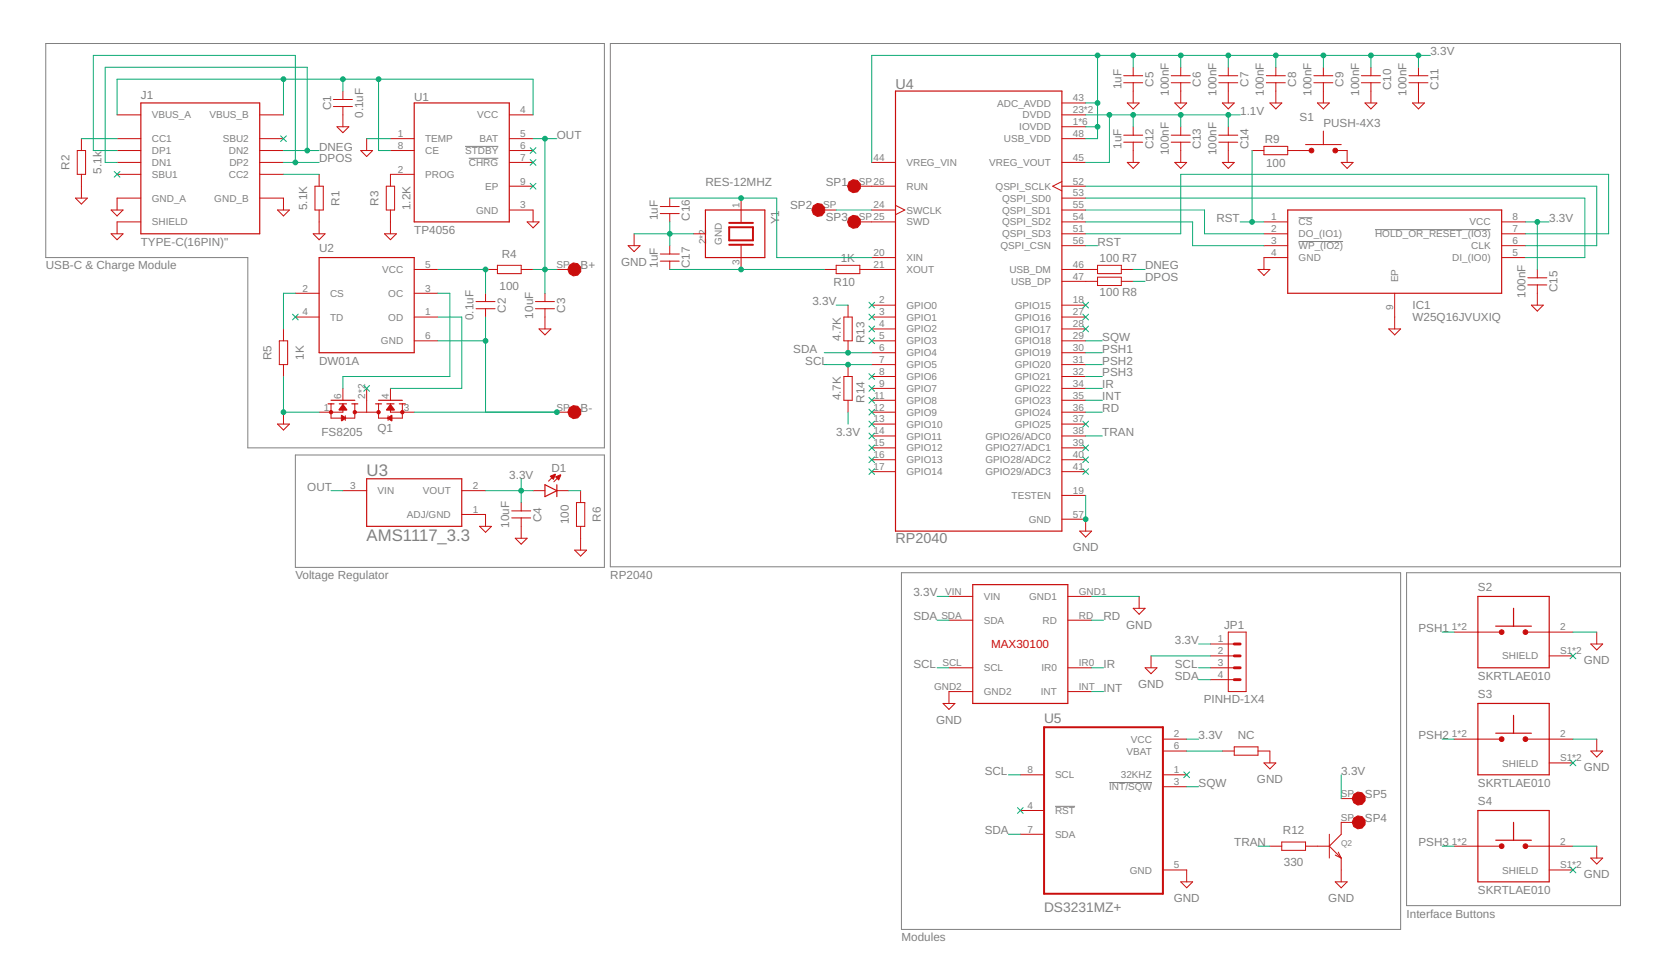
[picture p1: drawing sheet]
<svg xmlns="http://www.w3.org/2000/svg" width="356mm" height="208mm" viewBox="0 0 356 208" stroke-linecap="round" stroke-linejoin="round" font-family="sans-serif">
<path d="M9.8 9.3h119.4v86.4h-76.2v-40.7h-43.2zM130.4 9.3h215.9v111.8h-215.9zM99.4 31.3h7.1M100.2 33.8h6.3M277.5 46.5h3M277.5 51.6h9.5M293.8 49h24.8M63.1 97.2h66.1v24h-66.1zM192.6 122.3h106.7v76.2h-106.7zM300.6 122.3h45.7v71.1h-45.7zM225.5 172.2h4.2M237 167.1h9.2" fill="none" stroke="#808080" stroke-width=".21"/>
<g fill="none" stroke="#c90d0c" stroke-width=".25">
<path d="M191.4 19.5h35.5v93.9h-35.5zM30.1 22h25.4v27.9h-25.4zM88.5 22h20.3v25.4h-20.3zM68.2 55h20.3v20.3h-20.3zM150.7 44.9h12.7v10.1h-12.7zM275.2 44.9h45.7v17.7h-45.7zM70.1 86.3h1.3M70.7 85.5h5.1M72.5 86.3h1.5M75.2 86.3h1.3M80.3 86.3h1.2M80.9 85.5h5.1"/>
<path d="M82.7 86.3h1.5M85.3 86.3h1.3M78.4 102.3h20.3v10.1h-20.3zM116.5 103.5l2.5 1.3-2.5 1.3zM119 103.5v2.6M207.9 124.9h20.3v25.3h-20.3zM315.8 127.4h15.3v15.2h-15.3zM319.6 133.7h7.7M323.4 129.9v3.8M315.8 150.2h15.3v15.3h-15.3zM319.6 156.6h7.7M323.4 152.8v3.8"/>
<path d="M315.8 173.1h15.3v15.2h-15.3zM319.6 179.5h7.7M323.4 175.6v3.9"/>
</g>
<g fill="none" stroke="#c90d0c" stroke-width=".21">
<path d="M73.3 19.5v1.8M240.1 16.2h4.1M240.1 17.7h4.1M242.2 14.4v1.8M242.2 17.7v4.3M250.3 16.2h4.1M250.3 17.7h4.1M252.3 14.4v1.8M252.3 17.7v4.3M260.5 16.2h4M260.5 17.7h4M262.5 14.4v1.8"/>
<path d="M262.5 17.7v4.3M270.6 16.2h4.1M270.6 17.7h4.1M272.6 14.4v1.8M272.6 17.7v4.3M280.8 16.2h4M280.8 17.7h4M282.8 14.4v1.8M282.8 17.7v4.3M290.9 16.2h4.1M290.9 17.7h4.1M293 14.4v1.8"/>
<path d="M293 17.7v4.3M301.1 16.2h4.1M301.1 17.7h4.1M303.1 14.4v1.8M303.1 17.7v4.3M16.5 32.2h1.8v5h-1.8zM17.4 29.6v2.6M17.4 37.2v5.1M25 32.2h5.1M25 29.6h5.1M25 37.2h5.1M25 34.7h5.1"/>
<path d="M25 24.5h5.1M55.5 32.2h5.1M55.5 29.6h5.1M55.5 37.2h5.1M55.5 34.7h5.1M55.5 24.5h5.1M67.3 39.8h1.8v5.1h-1.8zM68.2 37.2v2.6M71.2 22.8h4.1M71.2 21.3h4.1M72 27.1h2.5l-1.2 1.2zM73.3 22.8v4.3"/>
<path d="M77.1 32.2h2.5l-1.2 1.2zM78.4 29.6v2.6M82.5 39.8h1.8v5.1h-1.8zM83.4 32.2h5.1M83.4 29.6h5.1M88.5 37.2h-5.1v2.6M108.8 32.2h5.1M108.8 29.6h5.1M108.8 34.7h5.1M108.8 24.5h5.1M108.8 39.8h5.1M181.2 39.8h10.2"/>
<path d="M186.3 34.7h5.1M226.9 29.6h5.1M226.9 34.7h5.1M226.9 24.5h5.1M226.9 39.8h5.1M226.9 27.1h5.1M226.9 38.8l-1.9 1 1.9 1M226.9 22h5.1M240.1 28.9h4.1M240.1 30.4h4.1M240.9 34.7h2.5l-1.2 1.3zM240.9 22h2.5l-1.2 1.3z"/>
<path d="M242.2 27.1v1.8M242.2 30.4v4.3M250.3 28.9h4.1M250.3 30.4h4.1M251.1 34.7h2.5l-1.3 1.3zM251.1 22h2.5l-1.3 1.3zM252.3 27.1v1.8M252.3 30.4v4.3M260.5 28.9h4M260.5 30.4h4M261.2 34.7h2.6l-1.3 1.3zM261.2 22h2.6l-1.3 1.3z"/>
<path d="M262.5 27.1v1.8M262.5 30.4v4.3M267.6 32.2h2.5M270.1 31.3h5.1v1.7h-5.1zM271.4 22h2.5l-1.3 1.3zM275.2 32.2h5.1M279 30.9h7.6M281.5 22h2.6l-1.3 1.3zM282.8 28v2.9M285.3 32.2h2.6v2.5M286.6 34.7h2.6l-1.3 1.3zM291.7 22h2.5l-1.2 1.3z"/>
<path d="M301.9 22h2.5l-1.3 1.3zM16.1 42.3h2.6l-1.3 1.3zM23.7 44.9h2.6l-1.3 1.2zM23.7 49.9h2.6l-1.3 1.3zM30.1 47.4h-5.1v2.5M30.1 42.3h-5.1v2.6M55.5 42.3h5.1v2.6M59.3 44.9h2.5l-1.2 1.2zM66.9 49.9h2.6l-1.3 1.3zM68.2 44.9v5M82.2 49.9h2.5l-1.3 1.3zM83.4 44.9v5"/>
<path d="M88.5 57.6h5.1M103.8 57.6h2.5M106.3 56.7h5.1v1.7h-5.1zM108.8 44.9h5.1v2.5M111.4 57.6h2.5M112.6 47.4h2.6l-1.3 1.3zM119 57.6h5.1M134.2 52.5h2.6l-1.3 1.2zM135.5 49.9v2.6M141.1 54.3h4.1M141.1 55.8h4.1M141.1 44.1h4.1"/>
<path d="M141.1 45.6h4.1M143.1 42.3v1.8M143.1 45.6v1.8M143.1 52.5v1.8M143.1 55.8v1.8M148.2 49.9h2.5M158.4 42.3v5.1M158.4 52.5v5.1M173.6 44.9h5.1M176.1 57.6h2.6M178.7 56.7h5v1.7h-5zM181.2 47.4h10.2"/>
<path d="M183.7 57.6h7.7M186.3 44.9h5.1M186.3 55h5.1M191.4 43.9l2 1-2 .9M226.9 47.4h5.1M226.9 42.3h5.1M226.9 44.9h5.1M226.9 49.9h5.1M226.9 57.6h7.6M226.9 52.5h5.1M234.5 56.7h5.1v1.7h-5.1zM234.5 59.2h5.1v1.8h-5.1z"/>
<path d="M239.6 57.6h2.6M268.8 57.6h2.6l-1.3 1.2zM270.1 47.4h5.1M270.1 49.9h5.1M270.1 52.5h5.1M275.2 55h-5.1v2.6M320.9 47.4h5.1M320.9 49.9h5.1M320.9 52.5h5.1M320.9 55h5.1M326.5 59.3h4.1M328.5 57.6v1.7"/>
<path d="M59.7 72.8h1.8v5.1h-1.8zM60.6 70.3v2.5M60.6 77.9v2.5M63.1 67.7h5.1M63.1 62.6h5.1M88.5 72.8h5.1M88.5 67.7h5.1M88.5 62.6h5.1M101.7 64.4h4.1M101.7 65.9h4.1M103.8 62.6v1.8M103.8 65.9v1.8"/>
<path d="M114.4 64.4h4.1M114.4 65.9h4.1M115.2 70.3h2.5l-1.2 1.2zM116.5 62.6v1.8M116.5 65.9v4.4M180.3 67.7h1.8v5.1h-1.8zM181.2 65.2v2.5M181.2 72.8v2.5M181.2 77.9v2.5M186.3 72.8h5.1M186.3 67.7h5.1M186.3 77.9h5.1"/>
<path d="M186.3 70.3h5.1M186.3 65.2h5.1M186.3 75.3h5.1M226.9 72.8h5.1M226.9 67.7h5.1M226.9 77.9h5.1M226.9 70.3h5.1M226.9 65.2h5.1M226.9 75.3h5.1M226.9 60.1h7.6M239.6 60.1h2.6M296.8 70.3h2.5l-1.3 1.2z"/>
<path d="M298 62.6v7.7M326.5 60.9h4.1M327.3 65.2h2.5l-1.3 1.2zM328.5 60.9v4.3M59.3 90.6h2.5l-1.2 1.2zM60.6 88v2.6M70.7 86.3v3h5.1v-3M73.3 83v2.5M73.3 86.3v1.7h-5.1M73.8 88.8v1M75.8 88h5.1M78.4 83v5"/>
<path d="M80.9 86.3v3h5.1v-3M82.9 88.8v1M83.4 86.3v1.7h5.1M83.4 83v2.5M119 88h5.1M180.3 80.4h1.8v5.1h-1.8zM181.2 85.5v2.5M186.3 88h5.1M186.3 90.6h5.1M186.3 80.4h5.1M186.3 83h5.1M186.3 85.5h5.1"/>
<path d="M186.3 93.1h5.1M186.3 95.7h5.1M186.3 98.2h5.1M226.9 88h5.1M226.9 90.6h5.1M226.9 80.4h5.1M226.9 83h5.1M226.9 85.5h5.1M226.9 93.1h5.1M226.9 95.7h5.1M226.9 98.2h5.1M73.3 104.8h5.1"/>
<path d="M98.7 109.9h5.1v2.5M98.7 104.8h5.1M102.5 112.4h2.5l-1.2 1.3zM109.3 109.1h4.1M109.3 110.6h4.1M110.1 115h2.5l-1.2 1.2zM111.4 107.3v1.8M111.4 110.6v4.4M113.9 104.8h2.6M118.6 101.4l-1.4 1.4M119 104.8h2.5M119.8 101.5l-1.4 1.4"/>
<path d="M122.8 117.5h2.5l-1.2 1.3zM123.2 107.3h1.8v5.1h-1.8zM124.1 104.8v2.5M124.1 112.4v5.1M186.3 100.7h5.1M226.9 100.7h5.1M226.9 105.8h5.1M226.9 110.9h5.1v2.5M230.7 113.4h2.6l-1.3 1.3zM202.8 127.4h5.1M202.8 132.5h5.1M228.2 127.4h5.1"/>
<path d="M228.2 132.5h5.1M242.2 129.9h2.5l-1.3 1.3zM243.4 127.4v2.5M258.7 137.5h5.1M262.5 135h3.8v12.7h-3.8zM310.7 135h10.2M326 135h10.1M340 137.5h2.5l-1.3 1.3zM341.2 135v2.5M201.5 150.2h2.6l-1.3 1.3zM202.8 142.6h5.1M207.9 147.7h-5.1v2.5"/>
<path d="M228.2 147.7h5.1M228.2 142.6h5.1M244.7 142.6h2.5l-1.2 1.3zM246 140.1v2.5M248.5 157.9h5.1M258.7 140.1h5.1M258.7 142.6h5.1M258.7 145.2h5.1M263.8 159.5h5v1.8h-5zM310.7 157.9h10.2M326 157.9h10.1M331.1 140.1h5"/>
<path d="M341.2 157.9v2.5M218 165.5h5.1M218 173.1h5.1M218 178.2h5.1M248.5 165.5h5.1M248.5 160.4h5.1M248.5 168h5.1M261.2 160.4h2.6M268.8 160.4h2.6v2.5M270.1 162.9h2.5l-1.2 1.3zM273.9 179.8h5.1v1.8h-5.1zM284.1 178.2v5.1"/>
<path d="M286.6 170.6h5.1M291.7 175.6h-5.1v2.6l-2.5 2.5M331.1 162.9h5M340 160.4h2.5l-1.3 1.3zM248.5 185.8h5.1v2.5M252.3 188.3h2.6l-1.3 1.3zM271.4 180.7h2.5M279 180.7h5.1M284.1 180.7l2.5 2.6M285.3 188.3h2.6l-1.3 1.3zM285.3 182.6l1.3 .7M286 182l.6 1.3"/>
<path d="M286.6 183.3v5M310.7 180.7h10.2M326 180.7h10.1M331.1 185.8h5M340 183.3h2.5l-1.3 1.2zM341.2 180.7v2.6"/>
</g>
<g fill="#c90d0c" stroke="#c90d0c" stroke-width=".21">
<path d="M72.9 88.7l1 .6-.9 .6z" fill-rule="evenodd"/>
<path d="M73.3 86.4l.8 1.2h-1.6z" fill-rule="evenodd"/>
<path d="M82.8 89.3l1-.6v1.2z" fill-rule="evenodd"/>
<path d="M83.4 86.4l.8 1.2h-1.6z" fill-rule="evenodd"/>
<path d="M117.6 101.7l1.1-.4-.4 1.1z" fill-rule="evenodd"/>
<path d="M118.7 101.8l1.1-.3-.4 1z" fill-rule="evenodd"/>
<circle cx="70.7" cy="88" r=".36"/>
<circle cx="75.8" cy="88" r=".36"/>
<circle cx="86" cy="88" r=".36"/>
<circle cx="80.9" cy="88" r=".36"/>
<circle cx="122.8" cy="57.5" r="1.41"/>
<circle cx="122.8" cy="88" r="1.41"/>
<circle cx="280.3" cy="32.2" r=".51"/>
<circle cx="285.4" cy="32.2" r=".51"/>
<circle cx="182.5" cy="39.8" r="1.41"/>
<circle cx="174.9" cy="44.8" r="1.41"/>
<circle cx="182.5" cy="47.4" r="1.41"/>
<circle cx="320.9" cy="135" r=".5"/>
<circle cx="326" cy="135" r=".5"/>
<circle cx="320.9" cy="157.9" r=".51"/>
<circle cx="326" cy="157.9" r=".51"/>
<circle cx="320.9" cy="180.7" r=".51"/>
<circle cx="326" cy="180.7" r=".51"/>
<circle cx="290.4" cy="175.6" r="1.41"/>
<circle cx="290.4" cy="170.6" r="1.41"/>
</g>
<path d="M155.8 48.5h5.1v2.8h-5.1zM155.8 52.3h5.1M155.8 47.6h5.1M223.1 155.3h25.4v35.6h-25.4z" fill="none" stroke="#c90d0c" stroke-width=".42"/>
<path d="M263.8 137.5h1.2M263.8 140.1h1.2M263.8 142.6h1.2M263.8 145.2h1.2" fill="none" stroke="#c90d0c" stroke-width=".61"/>
<g fill="none" stroke="#0dab76" stroke-width=".21">
<path d="M60.6 16.9v7.6M73.3 16.9v2.6M80.9 16.9v15.3h2.5M234.5 11.8v17.8h-2.5M242.2 11.8v2.6M252.3 11.8v2.6M262.5 11.8v2.6M272.6 11.8v2.6M282.8 11.8v2.6M293 11.8v2.6M303.1 11.8v2.6M305.7 11.8h-119.4v22.9"/>
<path d="M17.4 29.6h7.6M24.4 36.6l1.2 1.2M25 32.2h-5.1v-20.4h43.2v22.9M25 24.5v-7.6h88.9v7.6M25.6 36.6l-1.2 1.2M60 29l1.2 1.2M60.6 32.2h7.6M60.6 34.7h7.6M60.6 37.2h7.6M61.2 29l-1.2 1.2M65.7 32.2v-17.8h-43.2v20.3h2.5M78.4 29.6h5"/>
<path d="M113.3 31.5l1.2 1.3M113.3 34.1l1.2 1.2M113.3 39.2l1.2 1.2M113.9 29.6h5.1M114.5 31.5l-1.2 1.3M114.5 34.1l-1.2 1.2M114.5 39.2l-1.2 1.2M116.5 29.6v33M232 27.1h2.5M232 22h2.5M232 24.5h33M232 39.8h109.2v12.7h-15.2"/>
<path d="M237.1 24.5v10.2h-5.1M242.2 24.5v2.6M252.3 24.5v2.6M262.5 24.5v2.6M267.6 32.2v15.2M93.6 57.6h10.2v5M113.9 57.6h5.1M135.5 49.9h12.7M143.1 47.4v5.1M143.1 57.6h33M143.1 42.3h22.9v12.7h20.3M178.7 44.9h7.6"/>
<path d="M232 49.9h20.3v-12.7h91.5v12.7h-17.8M232 44.9h25.4v5h12.7M232 47.4h22.9v5.1h15.2M232 42.3h106.7v12.7h-12.7M232 52.5h2.5M242.2 57.6h2.5M265 47.4h5.1M326 47.4h5.1M328.5 47.4v10.2M62.5 67.1l1.2 1.2M63.1 62.6h-2.5v7.7M63.7 67.1l-1.2 1.2"/>
<path d="M93.6 62.6h2.5v17.8h-22.8v2.6M93.6 67.7h5.1v15.3h-15.3M93.6 72.8h10.2M103.8 67.7v20.3M176.1 75.3h10.2M176.1 77.9h10.2M178.7 65.2h2.5M185.7 64.6l1.2 1.2M185.7 67.1l1.2 1.2M185.7 69.6l1.2 1.3M185.7 72.2l1.2 1.2M185.7 79.8l1.2 1.2"/>
<path d="M186.9 64.6l-1.2 1.2M186.9 67.1l-1.2 1.2M186.9 69.6l-1.2 1.3M186.9 72.2l-1.2 1.2M186.9 79.8l-1.2 1.2M231.4 64.6l1.2 1.2M231.4 67.1l1.2 1.2M231.4 69.6l1.2 1.3M232 72.8h3.6M232 75.3h3.6M232 77.9h3.6M232.6 64.6l-1.2 1.2"/>
<path d="M232.6 67.1l-1.2 1.2M232.6 69.6l-1.2 1.3M242.2 60.1h2.5M60.6 80.4v7.6h7.6M77.7 82.3l1.3 1.3M79 82.3l-1.3 1.3M88.5 88h30.5M181.2 88v2.6M185.7 82.3l1.2 1.3M185.7 84.9l1.2 1.2M185.7 87.4l1.2 1.2M185.7 90l1.2 1.2"/>
<path d="M185.7 92.5l1.2 1.2M185.7 95l1.2 1.3M185.7 97.6l1.2 1.2M186.9 82.3l-1.2 1.3M186.9 84.9l-1.2 1.2M186.9 87.4l-1.2 1.2M186.9 90l-1.2 1.2M186.9 92.5l-1.2 1.2M186.9 95l-1.2 1.3M186.9 97.6l-1.2 1.2M231.4 95l1.2 1.3M231.4 97.6l1.2 1.2"/>
<path d="M231.4 90l1.2 1.2M232 88h3.6M232 80.4h3.6M232 83h3.6M232 85.5h3.6M232 93.1h3.6M232.6 95l-1.2 1.3M232.6 97.6l-1.2 1.2M232.6 90l-1.2 1.2M70.7 104.8h2.6M103.8 104.8h10.1M111.4 102.3v5"/>
<path d="M121.5 104.8h2.6M185.7 100.1l1.2 1.2M186.9 100.1l-1.2 1.2M231.4 100.1l1.2 1.2M232 105.8v5.1M232.6 100.1l-1.2 1.2M200.3 127.4h2.5M200.3 132.5h2.5M233.3 127.4h10.1M233.3 132.5h2.5M256.1 137.5h2.6M308.2 135h2.5"/>
<path d="M335.5 139.5l1.3 1.2M336.1 135h5.1M336.8 139.5l-1.3 1.2M200.3 142.6h2.5M233.3 142.6h2.5M233.3 147.7h2.5M246 140.1h12.7M253.6 157.9h2.5M256.1 142.6h2.6M256.1 145.2h2.6M308.2 157.9h2.5M336.1 157.9h5.1"/>
<path d="M215.5 165.5h2.5M215.5 178.2h2.5M217.4 172.5l1.3 1.2M218.7 172.5l-1.3 1.2M253 164.9l1.2 1.2M253.6 168h2.5M253.6 160.4h7.6M254.2 164.9l-1.2 1.2M286.6 165.5v5.1M335.5 162.3l1.3 1.3M336.8 162.3l-1.3 1.3M268.8 180.7h2.6"/>
<path d="M308.2 180.7h2.5M335.5 185.2l1.3 1.2M336.1 180.7h5.1M336.8 185.2l-1.3 1.2"/>
</g>
<g fill="#0dab76" stroke="#0dab76" stroke-width=".21">
<circle cx="60.6" cy="16.9" r=".51"/>
<circle cx="73.3" cy="16.9" r=".51"/>
<circle cx="80.9" cy="16.9" r=".51"/>
<circle cx="60.6" cy="88" r=".51"/>
<circle cx="232" cy="110.9" r=".51"/>
<circle cx="143.1" cy="49.9" r=".51"/>
<circle cx="65.7" cy="32.2" r=".51"/>
<circle cx="63.1" cy="34.7" r=".51"/>
<circle cx="116.5" cy="29.6" r=".51"/>
<circle cx="116.5" cy="57.6" r=".51"/>
<circle cx="103.8" cy="57.6" r=".51"/>
<circle cx="103.8" cy="72.8" r=".51"/>
<circle cx="119" cy="88" r=".51"/>
<circle cx="111.4" cy="104.8" r=".51"/>
<circle cx="234.5" cy="27.1" r=".51"/>
<circle cx="234.5" cy="22" r=".51"/>
<circle cx="234.5" cy="11.8" r=".51"/>
<circle cx="242.2" cy="11.8" r=".51"/>
<circle cx="252.3" cy="11.8" r=".51"/>
<circle cx="262.5" cy="11.8" r=".51"/>
<circle cx="272.6" cy="11.8" r=".51"/>
<circle cx="282.8" cy="11.8" r=".51"/>
<circle cx="293" cy="11.8" r=".51"/>
<circle cx="303.1" cy="11.8" r=".51"/>
<circle cx="328.5" cy="47.4" r=".51"/>
<circle cx="237.1" cy="24.5" r=".51"/>
<circle cx="242.2" cy="24.5" r=".51"/>
<circle cx="252.3" cy="24.5" r=".51"/>
<circle cx="262.5" cy="24.5" r=".51"/>
<circle cx="267.6" cy="47.4" r=".51"/>
<circle cx="158.4" cy="57.6" r=".51"/>
<circle cx="158.4" cy="42.3" r=".51"/>
<circle cx="181.2" cy="77.9" r=".51"/>
<circle cx="181.2" cy="75.3" r=".51"/>
</g>
<g font-size="3.6" fill="#808080">
<text x="78.3" y="101.7">U3</text>
<text x="78.3" y="115.5">AMS1117_3.3</text>
</g>
<g font-size="3.1" fill="#808080">
<text x="191.4" y="19.1">U4</text>
<text x="191.4" y="116">RP2040</text>
</g>
<g font-size="2.9" fill="#808080">
<text x="223.1" y="154.3">U5</text>
<text x="223.1" y="194.9">DS3231MZ+</text>
</g>
<g font-size="2.5" fill="#808080">
<text x="305.7" y="11.8">3.3V</text>
<text x="30.1" y="21.2">J1</text>
<text x="70.7" y="23.6" transform="rotate(-90 70.7 23.6)">C1</text>
<text x="88.5" y="21.5">U1</text>
<text x="239.6" y="19.1" transform="rotate(-90 239.6 19.1)">1uF</text>
<text x="246.5" y="18.5" transform="rotate(-90 246.5 18.5)">C5</text>
<text x="249.8" y="20.5" transform="rotate(-90 249.8 20.5)">100nF</text>
<text x="256.6" y="18.5" transform="rotate(-90 256.6 18.5)">C6</text>
<text x="260" y="20.5" transform="rotate(-90 260 20.5)">100nF</text>
<text x="266.8" y="18.5" transform="rotate(-90 266.8 18.5)">C7</text>
<text x="270.1" y="20.5" transform="rotate(-90 270.1 20.5)">100nF</text>
<text x="277" y="18.5" transform="rotate(-90 277 18.5)">C8</text>
<text x="280.3" y="20.5" transform="rotate(-90 280.3 20.5)">100nF</text>
<text x="287.1" y="18.5" transform="rotate(-90 287.1 18.5)">C9</text>
<text x="290.4" y="20.5" transform="rotate(-90 290.4 20.5)">100nF</text>
<text x="297.3" y="19.2" transform="rotate(-90 297.3 19.2)">C10</text>
<text x="300.6" y="20.5" transform="rotate(-90 300.6 20.5)">100nF</text>
<text x="307.4" y="19.1" transform="rotate(-90 307.4 19.1)">C11</text>
<text x="77.6" y="25.2" transform="rotate(-90 77.6 25.2)">0.1uF</text>
<text x="119" y="29.6">OUT</text>
<text x="265" y="24.5">1.1V</text>
<text x="277.7" y="25.8">S1</text>
<text x="282.8" y="27.1">PUSH-4X3</text>
<text x="68.2" y="32.2">DNEG</text>
<text x="68.2" y="34.7">DPOS</text>
<text x="239.6" y="31.8" transform="rotate(-90 239.6 31.8)">1uF</text>
<text x="246.5" y="31.9" transform="rotate(-90 246.5 31.9)">C12</text>
<text x="249.8" y="33.2" transform="rotate(-90 249.8 33.2)">100nF</text>
<text x="256.6" y="31.9" transform="rotate(-90 256.6 31.9)">C13</text>
<text x="260" y="33.2" transform="rotate(-90 260 33.2)">100nF</text>
<text x="266.8" y="31.9" transform="rotate(-90 266.8 31.9)">C14</text>
<text x="270.3" y="30.6">R9</text>
<text x="270.6" y="35.7">100</text>
<text x="14.9" y="36.3" transform="rotate(-90 14.9 36.3)">R2</text>
<text x="21.7" y="37.1" transform="rotate(-90 21.7 37.1)">5.1k</text>
<text x="150.7" y="39.8">RES-12MHZ</text>
<text x="176.5" y="39.6">SP1</text>
<text x="65.7" y="44.9" transform="rotate(-90 65.7 44.9)">5.1K</text>
<text x="72.5" y="43.9" transform="rotate(-90 72.5 43.9)">R1</text>
<text x="80.9" y="43.9" transform="rotate(-90 80.9 43.9)">R3</text>
<text x="87.8" y="44.9" transform="rotate(-90 87.8 44.9)">1.2K</text>
<text x="140.6" y="47" transform="rotate(-90 140.6 47)">1uF</text>
<text x="147.4" y="47.2" transform="rotate(-90 147.4 47.2)">C16</text>
<text x="166.5" y="47.9" transform="rotate(-90 166.5 47.9)">Y1</text>
<text x="168.9" y="44.7">SP2</text>
<text x="176.5" y="47.3">SP3</text>
<text x="260" y="47.4">RST</text>
<text x="331.1" y="47.4">3.3V</text>
<text x="30.1" y="52.5">TYPE-C(16PIN)&quot;</text>
<text x="68.2" y="53.7">U2</text>
<text x="88.5" y="49.9">TP4056</text>
<text x="234.6" y="52.5">RST</text>
<text x="9.8" y="57.6">USB-C &amp; Charge Module</text>
<text x="107.2" y="55">R4</text>
<text x="124.1" y="57.4">B+</text>
<text x="132.7" y="56.8">GND</text>
<text x="140.6" y="57.2" transform="rotate(-90 140.6 57.2)">1uF</text>
<text x="147.4" y="57.3" transform="rotate(-90 147.4 57.3)">C17</text>
<text x="179.7" y="56">1K</text>
<text x="235" y="56">100 R7</text>
<text x="244.7" y="57.6">DNEG</text>
<text x="106.7" y="61.9">100</text>
<text x="173.6" y="65.2">3.3V</text>
<text x="178.1" y="61.1">R10</text>
<text x="235" y="63.1">100 R8</text>
<text x="244.7" y="60.1">DPOS</text>
<text x="326" y="63.6" transform="rotate(-90 326 63.6)">100nF</text>
<text x="332.8" y="62.4" transform="rotate(-90 332.8 62.4)">C15</text>
<text x="101.2" y="68.4" transform="rotate(-90 101.2 68.4)">0.1uF</text>
<text x="108.1" y="66.8" transform="rotate(-90 108.1 66.8)">C2</text>
<text x="113.9" y="68" transform="rotate(-90 113.9 68)">10uF</text>
<text x="120.8" y="66.8" transform="rotate(-90 120.8 66.8)">C3</text>
<text x="301.9" y="68.6">W25Q16JVUXIQ</text>
<text x="301.9" y="66.1">IC1</text>
<text x="58" y="76.9" transform="rotate(-90 58 76.9)">R5</text>
<text x="64.9" y="76.9" transform="rotate(-90 64.9 76.9)">1K</text>
<text x="68.2" y="77.9">DW01A</text>
<text x="169.5" y="75.3">SDA</text>
<text x="172.1" y="77.9">SCL</text>
<text x="179.7" y="72.8" transform="rotate(-90 179.7 72.8)">4.7K</text>
<text x="184.8" y="73.3" transform="rotate(-90 184.8 73.3)">R13</text>
<text x="235.6" y="75.3">PSH1</text>
<text x="235.6" y="77.9">PSH2</text>
<text x="235.6" y="72.8">SQW</text>
<text x="235.6" y="80.4">PSH3</text>
<text x="235.6" y="82.9">IR</text>
<text x="124.1" y="87.9">B-</text>
<text x="179.7" y="85.5" transform="rotate(-90 179.7 85.5)">4.7K</text>
<text x="184.8" y="86" transform="rotate(-90 184.8 86)">R14</text>
<text x="235.6" y="88">RD</text>
<text x="235.6" y="85.5">INT</text>
<text x="68.7" y="93.1">FS8205</text>
<text x="80.6" y="92.3">Q1</text>
<text x="178.7" y="93.1">3.3V</text>
<text x="235.6" y="93.1">TRAN</text>
<text x="117.8" y="100.7">D1</text>
<text x="65.7" y="104.8">OUT</text>
<text x="108.8" y="102.2">3.3V</text>
<text x="108.8" y="112.7" transform="rotate(-90 108.8 112.7)">10uF</text>
<text x="115.7" y="111.5" transform="rotate(-90 115.7 111.5)">C4</text>
<text x="121.5" y="112" transform="rotate(-90 121.5 112)">100</text>
<text x="128.4" y="111.5" transform="rotate(-90 128.4 111.5)">R6</text>
<text x="229.2" y="117.7">GND</text>
<text x="63.1" y="123.6">Voltage Regulator</text>
<text x="130.4" y="123.6">RP2040</text>
<text x="195.2" y="127.4">3.3V</text>
<text x="315.8" y="126.1">S2</text>
<text x="195.2" y="132.5">SDA</text>
<text x="235.8" y="132.5">RD</text>
<text x="240.7" y="134.2">GND</text>
<text x="251.1" y="137.5">3.3V</text>
<text x="261.6" y="134.2">JP1</text>
<text x="303.1" y="135">PSH1</text>
<text x="195.2" y="142.6">SCL</text>
<text x="235.8" y="142.6">IR</text>
<text x="251.1" y="142.6">SCL</text>
<text x="338.4" y="141.9">GND</text>
<text x="235.8" y="147.7">INT</text>
<text x="243.2" y="146.9">GND</text>
<text x="251.1" y="145.2">SDA</text>
<text x="315.8" y="145.2">SKRTLAE010</text>
<text x="315.8" y="149">S3</text>
<text x="200" y="154.6">GND</text>
<text x="257.2" y="150.2">PINHD-1X4</text>
<text x="256.1" y="157.9">3.3V</text>
<text x="264.5" y="157.9">NC</text>
<text x="303.1" y="157.9">PSH2</text>
<text x="210.4" y="165.5">SCL</text>
<text x="268.6" y="167.3">GND</text>
<text x="286.6" y="165.5">3.3V</text>
<text x="338.4" y="164.7">GND</text>
<text x="256.1" y="168">SQW</text>
<text x="291.7" y="170.4">SP5</text>
<text x="315.8" y="168">SKRTLAE010</text>
<text x="315.8" y="171.8">S4</text>
<text x="210.4" y="178.2">SDA</text>
<text x="274.2" y="178.2">R12</text>
<text x="291.7" y="175.5">SP4</text>
<text x="263.8" y="180.7">TRAN</text>
<text x="274.4" y="185">330</text>
<text x="303.1" y="180.7">PSH3</text>
<text x="315.8" y="190.9">SKRTLAE010</text>
<text x="338.4" y="187.6">GND</text>
<text x="250.8" y="192.7">GND</text>
<text x="283.8" y="192.7">GND</text>
<text x="300.6" y="196">Interface Buttons</text>
<text x="192.6" y="201">Modules</text>
</g>
<text font-size="2.5" fill="#c90d0c" x="211.8" y="138.5">MAX30100</text>
<g font-size="2.1" fill="#808080">
<text x="213.1" y="22.8">ADC_AVDD</text>
<text x="229.3" y="21.6">43</text>
<text x="32.4" y="25.3">VBUS_A</text>
<text x="44.8" y="25.3">VBUS_B</text>
<text x="85" y="29.3">1</text>
<text x="102" y="25.3">VCC</text>
<text x="111.2" y="24.2">4</text>
<text x="111.2" y="29.3">5</text>
<text x="217.8" y="27.8">IOVDD</text>
<text x="218.5" y="25.3">DVDD</text>
<text x="229.3" y="29.3">48</text>
<text x="229.3" y="26.7">1*6</text>
<text x="229.3" y="24.2">23*2</text>
<text x="32.4" y="32.9">DP1</text>
<text x="32.4" y="30.4">CC1</text>
<text x="32.4" y="35.5">DN1</text>
<text x="47.6" y="30.4">SBU2</text>
<text x="48.9" y="32.9">DN2</text>
<text x="49" y="35.5">DP2</text>
<text x="85" y="31.8">8</text>
<text x="90.9" y="30.4">TEMP</text>
<text x="90.9" y="32.9">CE</text>
<text x="99.4" y="32.9">STDBY</text>
<text x="100.2" y="35.5">CHRG</text>
<text x="102.5" y="30.4">BAT</text>
<text x="111.2" y="31.8">6</text>
<text x="111.2" y="34.3">7</text>
<text x="186.7" y="34.3">44</text>
<text x="193.7" y="35.5">VREG_VIN</text>
<text x="211.4" y="35.5">VREG_VOUT</text>
<text x="214.5" y="30.4">USB_VDD</text>
<text x="229.3" y="34.3">45</text>
<text x="32.4" y="38">SBU1</text>
<text x="48.9" y="38">CC2</text>
<text x="85" y="36.9">2</text>
<text x="90.9" y="38">PROG</text>
<text x="103.7" y="40.5">EP</text>
<text x="111.2" y="39.4">9</text>
<text x="183.6" y="39.4">SP26</text>
<text x="193.7" y="40.5">RUN</text>
<text x="212.7" y="40.5">QSPI_SCLK</text>
<text x="229.3" y="39.4">52</text>
<text x="229.3" y="42">53</text>
<text x="32.4" y="43.1">GND_A</text>
<text x="45.8" y="43.1">GND_B</text>
<text x="101.7" y="45.6">GND</text>
<text x="111.2" y="44.5">3</text>
<text x="158" y="44.5" transform="rotate(-90 158 44.5)">1</text>
<text x="175.9" y="44.5">SP</text>
<text x="183.6" y="47">SP25</text>
<text x="186.7" y="44.5">24</text>
<text x="193.7" y="45.6">SWCLK</text>
<text x="214.2" y="43.1">QSPI_SD0</text>
<text x="214.2" y="45.6">QSPI_SD1</text>
<text x="229.3" y="47">54</text>
<text x="229.3" y="44.5">55</text>
<text x="271.7" y="47">1</text>
<text x="323.2" y="47">8</text>
<text x="32.4" y="48.2">SHIELD</text>
<text x="150.9" y="52.2" transform="rotate(-90 150.9 52.2)">2*2</text>
<text x="154.2" y="52.4" transform="rotate(-90 154.2 52.4)">GND</text>
<text x="193.7" y="48.2">SWD</text>
<text x="213.8" y="53.2">QSPI_CSN</text>
<text x="214.2" y="50.7">QSPI_SD3</text>
<text x="214.2" y="48.2">QSPI_SD2</text>
<text x="229.3" y="49.6">51</text>
<text x="229.3" y="52.1">56</text>
<text x="271.7" y="52.1">3</text>
<text x="271.7" y="49.6">2</text>
<text x="277.5" y="48.2">CS</text>
<text x="277.5" y="53.2">WP_(IO2)</text>
<text x="277.5" y="50.7">DO_(IO1)</text>
<text x="293.8" y="50.7">HOLD_OR_RESET_(IO3)</text>
<text x="314.1" y="48.2">VCC</text>
<text x="314.4" y="53.2">CLK</text>
<text x="323.2" y="49.6">7</text>
<text x="323.2" y="52.1">6</text>
<text x="81.7" y="58.3">VCC</text>
<text x="90.9" y="57.2">5</text>
<text x="118.9" y="57.2">SP</text>
<text x="158" y="56.6" transform="rotate(-90 158 56.6)">3</text>
<text x="186.7" y="54.7">20</text>
<text x="186.7" y="57.2">21</text>
<text x="193.7" y="55.8">XIN</text>
<text x="193.7" y="58.3">XOUT</text>
<text x="215.7" y="58.3">USB_DM</text>
<text x="229.3" y="59.7">47</text>
<text x="229.3" y="57.2">46</text>
<text x="271.7" y="54.7">4</text>
<text x="277.5" y="55.8">GND</text>
<text x="310.4" y="55.8">DI_(IO0)</text>
<text x="323.2" y="54.7">5</text>
<text x="64.7" y="62.3">2</text>
<text x="70.5" y="63.4">CS</text>
<text x="83" y="63.4">OC</text>
<text x="90.9" y="62.3">3</text>
<text x="187.9" y="64.8">2</text>
<text x="193.7" y="65.9">GPIO0</text>
<text x="216.1" y="60.9">USB_DP</text>
<text x="216.9" y="65.9">GPIO15</text>
<text x="229.3" y="64.8">18</text>
<text x="298.8" y="60.3" transform="rotate(-90 298.8 60.3)">EP</text>
<text x="64.7" y="67.4">4</text>
<text x="70.5" y="68.5">TD</text>
<text x="83" y="68.5">OD</text>
<text x="90.9" y="67.4">1</text>
<text x="187.9" y="67.4">3</text>
<text x="187.9" y="69.9">4</text>
<text x="193.7" y="68.5">GPIO1</text>
<text x="193.7" y="71">GPIO2</text>
<text x="216.9" y="68.5">GPIO16</text>
<text x="216.9" y="71">GPIO17</text>
<text x="229.3" y="67.4">27</text>
<text x="229.3" y="69.9">28</text>
<text x="297.7" y="66.2" transform="rotate(-90 297.7 66.2)">9</text>
<text x="81.4" y="73.6">GND</text>
<text x="90.9" y="72.4">6</text>
<text x="187.9" y="72.4">5</text>
<text x="187.9" y="75">6</text>
<text x="187.9" y="77.5">7</text>
<text x="193.7" y="73.6">GPIO3</text>
<text x="193.7" y="76.1">GPIO4</text>
<text x="216.9" y="73.6">GPIO18</text>
<text x="216.9" y="76.1">GPIO19</text>
<text x="229.3" y="72.4">29</text>
<text x="229.3" y="75">30</text>
<text x="229.3" y="77.5">31</text>
<text x="187.9" y="80.1">8</text>
<text x="187.9" y="82.6">9</text>
<text x="193.7" y="78.6">GPIO5</text>
<text x="193.7" y="81.2">GPIO6</text>
<text x="193.7" y="83.7">GPIO7</text>
<text x="216.9" y="78.6">GPIO20</text>
<text x="216.9" y="81.2">GPIO21</text>
<text x="216.9" y="83.7">GPIO22</text>
<text x="229.3" y="80.1">32</text>
<text x="229.3" y="82.6">34</text>
<text x="69.2" y="87.7">1</text>
<text x="72.9" y="85.1" transform="rotate(-90 72.9 85.1)">6</text>
<text x="78" y="85.1" transform="rotate(-90 78 85.1)">2*2</text>
<text x="83.1" y="85.1" transform="rotate(-90 83.1 85.1)">4</text>
<text x="86.3" y="87.7">3</text>
<text x="118.9" y="87.7">SP</text>
<text x="186.7" y="87.7">12</text>
<text x="186.8" y="85.1">11</text>
<text x="193.7" y="86.3">GPIO8</text>
<text x="193.7" y="88.8">GPIO9</text>
<text x="216.9" y="86.3">GPIO23</text>
<text x="216.9" y="88.8">GPIO24</text>
<text x="229.3" y="85.1">35</text>
<text x="229.3" y="87.7">36</text>
<text x="186.7" y="90.2">13</text>
<text x="186.7" y="92.8">14</text>
<text x="186.7" y="95.3">15</text>
<text x="193.7" y="91.3">GPIO10</text>
<text x="193.7" y="93.9">GPIO11</text>
<text x="210.6" y="93.9">GPIO26/ADC0</text>
<text x="216.9" y="91.3">GPIO25</text>
<text x="229.3" y="90.2">37</text>
<text x="229.3" y="92.8">38</text>
<text x="229.3" y="95.3">39</text>
<text x="186.7" y="97.8">16</text>
<text x="186.7" y="100.4">17</text>
<text x="193.7" y="96.4">GPIO12</text>
<text x="193.7" y="98.9">GPIO13</text>
<text x="193.7" y="101.5">GPIO14</text>
<text x="210.6" y="96.4">GPIO27/ADC1</text>
<text x="210.6" y="98.9">GPIO28/ADC2</text>
<text x="210.6" y="101.5">GPIO29/ADC3</text>
<text x="229.3" y="97.8">40</text>
<text x="229.3" y="100.4">41</text>
<text x="74.8" y="104.4">3</text>
<text x="80.7" y="105.6">VIN</text>
<text x="90.4" y="105.6">VOUT</text>
<text x="101" y="104.4">2</text>
<text x="216.2" y="106.6">TESTEN</text>
<text x="229.3" y="105.4">19</text>
<text x="86.9" y="110.6">ADJ/GND</text>
<text x="101" y="109.5">1</text>
<text x="219.8" y="111.6">GND</text>
<text x="229.3" y="110.5">57</text>
<text x="202" y="127">VIN</text>
<text x="210.2" y="128.2">VIN</text>
<text x="219.9" y="128.2">GND1</text>
<text x="230.5" y="127">GND1</text>
<text x="201.2" y="132.1">SDA</text>
<text x="210.2" y="133.2">SDA</text>
<text x="222.8" y="133.2">RD</text>
<text x="230.5" y="132.1">RD</text>
<text x="260.2" y="137.2">1</text>
<text x="310.3" y="134.7">1*2</text>
<text x="333.4" y="134.7">2</text>
<text x="201.4" y="142.3">SCL</text>
<text x="210.2" y="143.4">SCL</text>
<text x="222.5" y="143.4">IR0</text>
<text x="230.5" y="142.3">IR0</text>
<text x="260.2" y="139.7">2</text>
<text x="260.2" y="142.3">3</text>
<text x="321" y="140.9">SHIELD</text>
<text x="333.4" y="139.7">S1*2</text>
<text x="199.6" y="147.4">GND2</text>
<text x="210.2" y="148.5">GND2</text>
<text x="222.4" y="148.5">INT</text>
<text x="230.5" y="147.4">INT</text>
<text x="260.2" y="144.8">4</text>
<text x="240.8" y="161.2">VBAT</text>
<text x="241.7" y="158.6">VCC</text>
<text x="250.9" y="157.5">2</text>
<text x="250.9" y="160">6</text>
<text x="310.3" y="157.5">1*2</text>
<text x="333.4" y="157.5">2</text>
<text x="219.6" y="165.1">8</text>
<text x="225.5" y="166.2">SCL</text>
<text x="239.5" y="166.2">32KHZ</text>
<text x="250.9" y="165.1">1</text>
<text x="250.9" y="167.7">3</text>
<text x="321" y="163.7">SHIELD</text>
<text x="333.4" y="162.6">S1*2</text>
<text x="219.6" y="172.7">4</text>
<text x="225.5" y="173.9">RST</text>
<text x="237" y="168.8">INT/SQW</text>
<text x="286.5" y="170.2">SP</text>
<text x="219.6" y="177.8">7</text>
<text x="225.5" y="178.9">SDA</text>
<text x="286.5" y="175.3">SP</text>
<text x="250.9" y="185.4">5</text>
<text x="310.3" y="180.4">1*2</text>
<text x="333.4" y="180.4">2</text>
<text x="333.4" y="185.4">S1*2</text>
<text x="241.4" y="186.6">GND</text>
<text x="321" y="186.6">SHIELD</text>
</g>
<text font-size="1.8" fill="#808080" x="286.6" y="180.7">Q2</text>
</svg>
